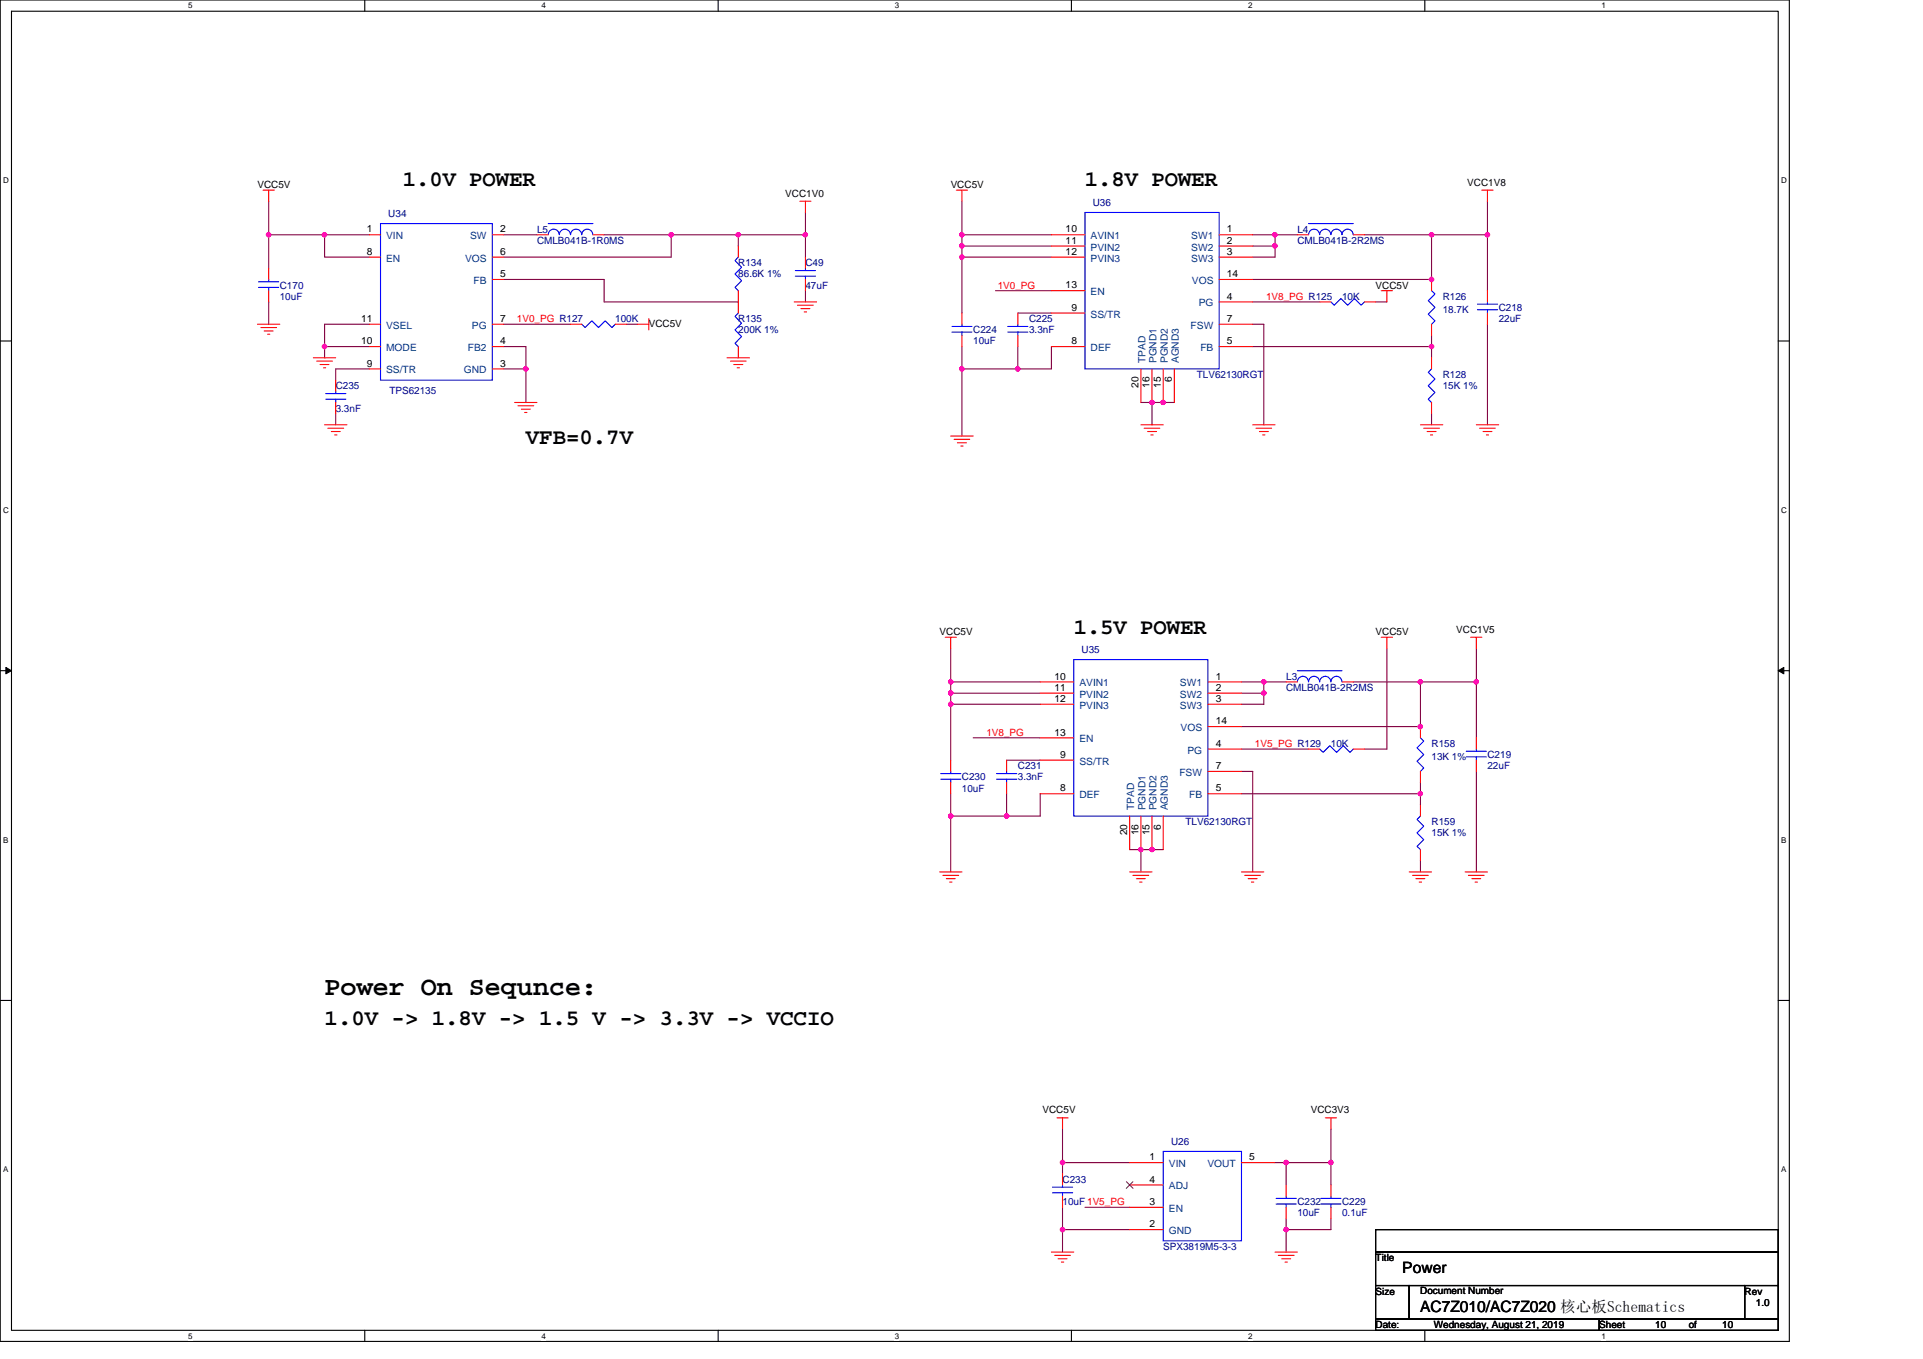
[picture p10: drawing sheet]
<svg xmlns="http://www.w3.org/2000/svg" width="297mm" height="210mm" viewBox="0 0 297 210" stroke-linecap="round" stroke-linejoin="round" font-family="sans-serif">
<path d="M0 0h276.4v207.3h-276.4zM1.8 1.7h272.9v203.8h-272.9z" fill="none" stroke="#000" stroke-width=".17"/>
<g fill="#fff">
<path d="M29.1 .2h.6v1.4h-.6z"/>
<path d="M29.1 205.7h.6v1.4h-.6z"/>
</g>
<path d="M56.3 0v1.7M56.3 205.5v1.8" fill="none" stroke="#000" stroke-width=".17"/>
<g fill="#fff">
<path d="M83.6 .2h.7v1.4h-.7z"/>
<path d="M83.6 205.7h.7v1.4h-.7z"/>
</g>
<path d="M110.9 0v1.7M110.9 205.5v1.8" fill="none" stroke="#000" stroke-width=".17"/>
<g fill="#fff">
<path d="M138.2 .2h.7v1.4h-.7z"/>
<path d="M138.2 205.7h.7v1.4h-.7z"/>
</g>
<path d="M165.5 0v1.7M165.5 205.5v1.8" fill="none" stroke="#000" stroke-width=".17"/>
<g fill="#fff">
<path d="M192.8 .2h.6v1.4h-.6z"/>
<path d="M192.8 205.7h.6v1.4h-.6z"/>
</g>
<path d="M220.1 0v1.7M220.1 205.5v1.8" fill="none" stroke="#000" stroke-width=".17"/>
<g fill="#fff">
<path d="M247.4 .2h.6v1.4h-.6z"/>
<path d="M247.4 205.7h.6v1.4h-.6z"/>
<path d="M.5 27.2h.8v1.4h-.8z"/>
<path d="M275.1 27.2h.9v1.4h-.9z"/>
<path d="M.5 78.1h.8v1.4h-.8z"/>
<path d="M275.1 78.1h.9v1.4h-.9z"/>
</g>
<path d="M0 52.7h1.8M274.7 52.7h1.7" fill="none" stroke="#000" stroke-width=".17"/>
<g fill="#fff">
<path d="M.5 129.1h.8v1.4h-.8z"/>
<path d="M275.1 129.1h.8v1.4h-.8z"/>
</g>
<path d="M0 103.6h1.8M274.7 103.6h1.7" fill="none" stroke="#000" stroke-width=".17"/>
<path d="M.9 103.1l.9 .5-.9 .5zM274.7 103.6l.8-.5v1z" fill="#000" stroke="#000" stroke-width=".15"/>
<g fill="#fff">
<path d="M.5 180h.8v1.4h-.8z"/>
<path d="M275.1 180h.8v1.4h-.8z"/>
</g>
<path d="M0 154.6h1.8M274.7 154.6h1.7M212.5 190h62.2v3.5h-62.2zM212.5 193.5h62.2v5.1h-62.2zM212.5 198.6h5.2v5.2h-5.2zM217.7 198.6h51.8v5.2h-51.8zM269.5 198.6h5.2v5.2h-5.2zM212.5 203.8h34.5v1.7h-34.5zM247 203.8h27.7v1.7h-27.7z" fill="none" stroke="#000" stroke-width=".17"/>
<g fill="none" stroke="#800040" stroke-width=".17">
<path d="M41.5 36.3h8.6M41.5 36.3v5.2M41.5 31.1v5.2M50.1 36.3h6.9M50.1 36.3v3.4h6.9M77.8 36.3h5.1M93.3 36.3h10.4M103.7 36.3h10.3M103.7 36.3v3.4h-25.9M114 36.3h10.4M114 36.3v1.7M124.4 32.8v3.5"/>
<path d="M124.4 36.3v3.4M148.6 31.1v5.2h13.8M148.6 39.7h13.8M148.6 38v1.7M148.6 36.3v1.7h13.8M148.6 39.7v8.7M193.5 38h3.5M193.5 36.3h3.5M197 36.3v1.7M197 36.3h3.4M197 38v1.7h-3.5M210.8 36.3h10.3"/>
<path d="M221.1 36.3v6.9h-27.6M221.1 36.3h8.7M229.8 36.3v8.6M229.8 31.1v5.2M41.5 46.7v3.4M50.1 53.6h6.9M50.1 53.6v1.7M57 57h-5.1v1.7M57 50.1h-6.9v3.5M77.8 50.1h10.3M77.8 53.6h3.4v3.4M77.8 57h3.4"/>
<path d="M77.8 43.2h15.5v3.5h20.7M81.2 57v5.2M96.8 50.1h1.7M124.4 44.9v1.8M148.6 53.6v3.4M148.6 57h8.6M148.6 57v10.4M153.8 44.9h8.6M157.2 53.6v3.4M157.2 48.4h5.2M162.4 53.6v3.4h-5.2M193.5 53.6h27.6"/>
<path d="M193.5 50.1h1.7v15.5M193.5 46.7h10.4M212.5 46.7h1.7M221.1 51.8v1.8M221.1 53.6v1.7M229.8 50.1v15.5M51.9 63.9v1.7M176.2 62.2h1.7M177.9 62.2v3.4M177.9 62.2h3.5M221.1 63.9v1.7M146.9 100.2v5.2h13.8"/>
<path d="M146.9 107.1h13.8M146.9 108.8h13.8M146.9 107.1v1.7M146.9 105.4v1.7M146.9 108.8v8.7M150.3 114h10.4M155.5 117.5h5.2M191.8 107.1h3.4M191.8 105.4h3.4M191.8 119.2h1.7v15.5M191.8 115.7h10.3M195.2 107.1v1.7h-3.4"/>
<path d="M195.2 105.4v1.7M195.2 105.4h3.5M209 105.4h10.4M214.2 100.2v15.5h-3.4M219.4 105.4v6.9h-27.6M219.4 105.4h8.6M228 119.2v15.5M228 105.4v8.6M228 100.2v5.2M146.9 126.1v8.6M146.9 122.6v3.5M146.9 126.1h8.6"/>
<path d="M155.5 122.6v3.5M160.7 122.6v3.5h-5.2M174.5 131.3h1.7M176.2 131.3v3.4M176.2 131.3h3.5M191.8 122.6h27.6M219.4 122.6v1.8M219.4 120.9v1.7M219.4 133v1.7M164.1 179.6v1.8M164.1 174.5v5.1M164.1 179.6h10.4"/>
<path d="M197 179.6h1.7M198.7 179.6h6.9M198.7 179.6v3.5M205.6 179.6v3.5M205.6 174.5v5.1M164.1 186.5v3.5M164.1 190v3.5M164.1 190h10.4M167.6 186.5h6.9M198.7 188.3v1.7M198.7 190v3.5M205.6 188.3v1.7h-6.9"/>
</g>
<g fill="#f0f" stroke="#f0f" stroke-width=".17">
<circle cx="164.1" cy="190" r=".34"/>
<circle cx="164.1" cy="179.6" r=".34"/>
<circle cx="198.7" cy="179.6" r=".34"/>
<circle cx="198.7" cy="190" r=".34"/>
<circle cx="205.6" cy="179.6" r=".34"/>
<circle cx="219.4" cy="112.3" r=".34"/>
<circle cx="155.5" cy="126.1" r=".34"/>
<circle cx="228" cy="105.4" r=".33"/>
<circle cx="219.4" cy="105.4" r=".33"/>
<circle cx="195.2" cy="105.4" r=".33"/>
<circle cx="219.4" cy="122.6" r=".33"/>
<circle cx="195.2" cy="107.1" r=".34"/>
<circle cx="146.9" cy="126.1" r=".34"/>
<circle cx="176.2" cy="131.3" r=".33"/>
<circle cx="146.9" cy="105.4" r=".33"/>
<circle cx="177.9" cy="131.3" r=".33"/>
<circle cx="146.9" cy="107.1" r=".34"/>
<circle cx="146.9" cy="108.8" r=".34"/>
<circle cx="221.1" cy="43.2" r=".34"/>
<circle cx="157.2" cy="57" r=".34"/>
<circle cx="148.6" cy="57" r=".34"/>
<circle cx="221.1" cy="36.3" r=".33"/>
<circle cx="196.9" cy="36.3" r=".33"/>
<circle cx="221.1" cy="53.5" r=".33"/>
<circle cx="196.9" cy="38" r=".34"/>
<circle cx="229.8" cy="36.3" r=".33"/>
<circle cx="179.7" cy="62.2" r=".33"/>
<circle cx="177.9" cy="62.2" r=".33"/>
<circle cx="148.6" cy="38" r=".34"/>
<circle cx="148.6" cy="36.3" r=".33"/>
<circle cx="148.6" cy="39.7" r=".34"/>
<circle cx="41.5" cy="36.3" r=".33"/>
<circle cx="50.1" cy="36.3" r=".33"/>
<circle cx="114" cy="36.3" r=".33"/>
<circle cx="103.7" cy="36.3" r=".33"/>
<circle cx="124.4" cy="36.3" r=".33"/>
<circle cx="50.1" cy="53.5" r=".33"/>
<circle cx="81.2" cy="57" r=".34"/>
</g>
<g fill="none" stroke="#f00" stroke-width=".17">
<path d="M40.6 29.4h1.8M41.5 29.4v1.7M57 36.3h1.8M57 39.7h1.8M76 39.7h1.8M76 36.3h1.8M82.9 36.3h1.8M91.6 36.3h1.7M114 38v1.7M123.5 31.1h1.8M124.4 31.1v1.7M124.4 39.7v1.8"/>
<path d="M147.7 29.4h1.8M148.6 29.4v1.7M162.4 36.3h5.2M162.4 38h5.2M162.4 39.7h5.2M188.3 36.3h5.2M188.3 38h5.2M188.3 39.7h5.2M200.4 36.3h1.7M209 36.3h1.8M228.9 29.4h1.7M229.8 29.4v1.7"/>
<path d="M39.8 50.1h3.4M40.3 50.6h2.4M40.8 51.1h1.4M41.3 51.6h.4M41.5 41.5v1.7M41.5 44.9v1.8M48.4 55.3h3.5M48.9 55.8h2.4M49.4 56.3h1.4M50 56.8h.3M51.9 58.7v1.8M57 50.1h1.8"/>
<path d="M57 53.6h1.8M57 57h1.8M76 57h1.8M76 50.1h1.8M76 43.2h1.8M76 53.6h1.8M88.1 50.1h1.8M95 50.1h1.8M98.5 50.1h1.7M100.2 49.2v1.8M112.3 55.3h3.5M112.8 55.8h2.4"/>
<path d="M113.3 56.3h1.4M113.9 56.8h.3M114 53.6v1.7M114 44.9v3.5M122.7 46.7h3.4M123.2 47.2h2.4M123.7 47.7h1.4M124.2 48.2h.4M124.4 43.2v1.7M148.6 48.4v1.7M148.6 51.8v1.8M157.2 48.4v1.7"/>
<path d="M157.2 51.8v1.8M162.4 44.9h5.2M162.4 48.4h5.2M162.4 53.6h5.2M176.2 57v5.2M177.9 57v5.2M179.7 57v5.2M181.4 57v5.2M188.3 43.2h5.2M188.3 46.7h5.2M188.3 50.1h5.2M188.3 53.6h5.2"/>
<path d="M203.9 46.7h1.7M210.8 46.7h1.7M213.4 44.9h1.7M214.2 44.9v1.8M221.1 43.2v1.7M221.1 50.1v1.7M221.1 55.3v1.7M229.8 44.9v1.8M229.8 48.4v1.7M50.1 65.6h3.5M50.6 66.2h2.5M51.2 66.7h1.4"/>
<path d="M51.7 67.2h.3M51.9 62.2v1.7M79.5 62.2h3.4M80 62.7h2.4M80.5 63.2h1.4M81 63.7h.4M146.9 67.4h3.4M147.4 67.9h2.4M147.9 68.4h1.4M148.4 68.9h.4M176.2 65.6h3.5M176.7 66.2h2.5"/>
<path d="M177.3 66.7h1.3M177.8 67.2h.3M193.5 65.6h3.5M194 66.2h2.4M194.5 66.7h1.4M195 67.2h.4M219.4 65.6h3.5M219.9 66.2h2.4M220.4 66.7h1.4M221 67.2h.3M221.1 62.2v1.7M228 65.6h3.5"/>
<path d="M228.6 66.2h2.4M229.1 66.7h1.4M229.6 67.2h.3M146 98.5h1.7M146.9 98.5v1.7M213.4 98.5h1.7M214.2 98.5v1.7M227.2 98.5h1.7M228 98.5v1.7M146.9 117.5v1.7M155.5 117.5v1.7M160.7 105.4h5.2"/>
<path d="M160.7 107.1h5.2M160.7 108.8h5.2M160.7 114h5.2M160.7 117.5h5.2M186.6 105.4h5.2M186.6 107.1h5.2M186.6 108.8h5.2M186.6 112.3h5.2M186.6 115.7h5.2M186.6 119.2h5.2M198.7 105.4h1.7M202.1 115.7h1.8"/>
<path d="M207.3 105.4h1.7M209 115.7h1.8M219.4 112.3v1.7M219.4 119.2v1.7M228 114v1.7M228 117.5v1.7M145.1 134.7h3.5M145.6 135.3h2.5M146.2 135.8h1.3M146.7 136.3h.3M146.9 120.9v1.7M155.5 120.9v1.7"/>
<path d="M160.7 122.6h5.2M174.5 134.7h3.4M174.5 126.1v5.2M175 135.3h2.4M175.5 135.8h1.4M176 136.3h.4M176.2 126.1v5.2M177.9 126.1v5.2M179.7 126.1v5.2M186.6 122.6h5.2M191.8 134.7h3.4M192.3 135.3h2.4"/>
<path d="M192.8 135.8h1.4M193.3 136.3h.4M217.7 134.7h3.4M218.2 135.3h2.4M218.7 135.8h1.4M219.2 136.3h.4M219.4 131.3v1.7M219.4 124.4v1.7M226.3 134.7h3.5M226.8 135.3h2.5M227.3 135.8h1.4M227.9 136.3h.3"/>
<path d="M163.3 172.7h1.7M164.1 172.7v1.8M174.5 179.6h5.2M191.8 179.6h5.2M204.7 172.7h1.8M205.6 172.7v1.8M162.4 193.5h3.5M162.9 194h2.5M163.4 194.5h1.4M164 195h.3M164.1 181.4v1.7M164.1 184.8v1.7"/>
<path d="M174.5 183.1h5.2M174.5 186.5h5.2M174.5 190h5.2M197 193.5h3.4M197.5 194h2.4M198 194.5h1.4M198.5 195h.4M198.7 183.1v1.7M198.7 186.5v1.8M205.6 183.1v1.7M205.6 186.5v1.8"/>
</g>
<g fill="none" stroke="#00f" stroke-width=".17">
<path d="M58.8 34.5h17.2v24.2h-17.2zM84.7 34.5h6.9M84.7 36.3a.85 .85 0 0 1 .8-.9 .85 .85 0 0 1 .9 .9 .87 .87 0 0 1 .8-.9 .87 .87 0 0 1 .9 .9 .87 .87 0 0 1 .9-.9 .87 .87 0 0 1 .8 .9 .86 .86 0 0 1 .9-.9 .86 .86 0 0 1 .9 .9M114 39.7l-.5 .6 1.1 1-1.1 1 1.1 1.1-1.1 1 .5 .5M167.6 32.8h20.7v24.2h-20.7zM202.1 36.3a.85 .85 0 0 1 .9-.9 .85 .85 0 0 1 .8 .9M202.1 34.5h6.9M203.9 36.3a.86 .86 0 0 1 .8-.9 .86 .86 0 0 1 .9 .9M205.6 36.3a.85 .85 0 0 1 .8-.9 .85 .85 0 0 1 .9 .9 .87 .87 0 0 1 .8-.9 .87 .87 0 0 1 .9 .9M39.9 44.4h3.1M39.9 43.5h3.1M41.5 43.2v.3"/>
<path d="M41.5 44.4v.5M89.9 50.1l.5 .5 1-1 1.1 1 1-1 1 1 .5-.5M114 48.4l-.5 .5 1.1 1-1.1 1.1 1.1 1-1.1 1 .5 .6M122.8 42.7h3.2M122.8 41.8h3.2M124.4 41.5v.3M124.4 42.7v.5M147 51.3h3.1M147 50.4h3.1M148.6 50.1v.3M148.6 51.3v.5M155.7 51.3h3.1"/>
<path d="M155.7 50.4h3.1M157.2 50.1v.3M157.2 51.3v.5M205.6 46.7l.5 .5 1-1.1 1.1 1.1 1-1.1 1 1.1 .6-.5M221.1 44.9l.6 .5-1.1 1.1 1.1 1-1.1 1 1.1 1.1-.6 .5M221.1 57l-.5 .5 1.1 1.1-1.1 1 1.1 1-1.1 1.1 .5 .5M228.2 47.9h3.1M228.2 47h3.1M229.8 46.7v.3M229.8 47.9v.5M50.3 61.7h3.1M50.3 60.8h3.1"/>
<path d="M51.9 60.5v.3M51.9 61.7v.5M145.3 119.5h3.1M146.9 119.2v.3M153.9 119.5h3.2M155.5 119.2v.3M165.9 101.9h20.7v24.2h-20.7zM200.4 103.6h6.9M203.8 105.3a.86 .86 0 0 0-.8-.8 .86 .86 0 0 0-.9 .8 .86 .86 0 0 0-.8-.8 .86 .86 0 0 0-.9 .8M203.9 115.7l.5 .5 1-1 1.1 1 1-1 1 1 .5-.5M205.6 105.3a.86 .86 0 0 0-.9-.8 .86 .86 0 0 0-.8 .8M207.3 105.3a.85 .85 0 0 0-.9-.8 .85 .85 0 0 0-.8 .8"/>
<path d="M219.4 114l.5 .5-1 1 1 1.1-1 1 1 1.1-.5 .5M226.5 116.9h3.1M226.5 116.1h3.1M228 115.7v.4M228 116.9v.6M145.3 120.4h3.1M146.9 120.4v.5M153.9 120.4h3.2M155.5 120.4v.5M219.4 126.1l-.5 .5 1 1.1-1 1 1 1-1 1.1 .5 .5M179.7 177.9h12.1v13.8h-12.1zM162.6 184.3h3.1"/>
<path d="M162.6 183.4h3.1M164.1 183.1v.3M164.1 184.3v.5M197.1 186h3.1M197.1 185.2h3.1M198.7 184.8v.4M198.7 186v.5M204 186h3.1M204 185.2h3.1M205.6 184.8v.4M205.6 186v.5"/>
</g>
<path d="M174 182.6l1 1M175 182.6l-1 1" fill="none" stroke="#804000" stroke-width=".15"/>
<text font-size="4.1" x="50.1" y="153.8">Power On Sequnce:</text>
<g font-size="3.5">
<text x="62.2" y="28.8">1.0V POWER</text>
<text x="167.6" y="28.8">1.8V POWER</text>
<text x="81.2" y="68.5">VFB=0.7V</text>
<text x="165.9" y="97.9">1.5V POWER</text>
<text x="50.1" y="158.3">1.0V -&gt; 1.8V -&gt; 1.5 V -&gt; 3.3V -&gt; VCCIO</text>
</g>
<g font-size="2.4">
<text x="216.6" y="196.7">Power</text>
<text x="219.4" y="202.7">AC7Z010</text>
<text x="219.4" y="202.7">AC7Z010/AC7</text>
<text x="225.5" y="202.7">010/AC7Z020 核心板Schematics</text>
</g>
<g font-size="1.5">
<text x="39.8" y="29">VCC5V</text>
<text x="146.9" y="29">VCC5V</text>
<text x="226.6" y="28.7">VCC1V8</text>
<text x="56.7" y="35.9">1</text>
<text x="77.3" y="35.9">2</text>
<text x="121.3" y="30.4">VCC1V0</text>
<text x="164.6" y="35.9">10</text>
<text x="189.5" y="35.9">1</text>
<text x="56.7" y="39.4">8</text>
<text x="77.3" y="39.4">6</text>
<text x="164.6" y="37.7">11</text>
<text x="164.6" y="39.4">12</text>
<text x="189.5" y="37.7">2</text>
<text x="189.5" y="39.4">3</text>
<text x="77.3" y="42.8">5</text>
<text x="164.6" y="44.6">13</text>
<text x="189.5" y="42.8">14</text>
<text x="189.5" y="46.3">4</text>
<text x="212.5" y="44.6">VCC5V</text>
<text x="55.8" y="49.7">11</text>
<text x="55.8" y="53.2">10</text>
<text x="77.3" y="53.2">4</text>
<text x="77.3" y="49.7">7</text>
<text x="100.2" y="50.5">VCC5V</text>
<text x="165.5" y="48">9</text>
<text x="165.5" y="53.2">8</text>
<text x="189.5" y="53.2">5</text>
<text x="189.5" y="49.7">7</text>
<text x="56.7" y="56.6">9</text>
<text x="77.3" y="56.6">3</text>
<text x="175.9" y="60" transform="rotate(-90 175.9 60)">20</text>
<text x="177.6" y="60" transform="rotate(-90 177.6 60)">16</text>
<text x="179.3" y="60" transform="rotate(-90 179.3 60)">15</text>
<text x="181" y="59.1" transform="rotate(-90 181 59.1)">6</text>
<text x="145.1" y="98.1">VCC5V</text>
<text x="212.5" y="98.1">VCC5V</text>
<text x="224.9" y="97.8">VCC1V5</text>
<text x="162.9" y="105">10</text>
<text x="162.9" y="106.7">11</text>
<text x="187.8" y="105">1</text>
<text x="187.8" y="106.7">2</text>
<text x="162.9" y="108.5">12</text>
<text x="162.9" y="113.6">13</text>
<text x="187.8" y="111.9">14</text>
<text x="187.8" y="108.5">3</text>
<text x="163.8" y="117.1">9</text>
<text x="187.8" y="118.8">7</text>
<text x="187.8" y="115.4">4</text>
<text x="163.8" y="122.3">8</text>
<text x="187.8" y="122.3">5</text>
<text x="174.1" y="129.1" transform="rotate(-90 174.1 129.1)">20</text>
<text x="175.9" y="129.1" transform="rotate(-90 175.9 129.1)">16</text>
<text x="177.6" y="129.1" transform="rotate(-90 177.6 129.1)">15</text>
<text x="179.3" y="128.2" transform="rotate(-90 179.3 128.2)">6</text>
<text x="161" y="172">VCC5V</text>
<text x="202.5" y="172">VCC3V3</text>
<text x="177.6" y="179.3">1</text>
<text x="193" y="179.3">5</text>
<text x="177.6" y="182.7">4</text>
<text x="177.6" y="186.2">3</text>
<text x="177.6" y="189.6">2</text>
<text x="212.5" y="194.9">Title</text>
<text x="212.5" y="200">Size</text>
<text x="219.4" y="200">Document Number</text>
<text x="269.5" y="200">Rev</text>
<text x="271.2" y="201.8">1.0</text>
<text x="212.5" y="205.2">Date:</text>
<text x="221.5" y="205.2">Wednesday, August 21, 2019</text>
<text x="247" y="205.2">Sheet</text>
<text x="255.7" y="205.2">10</text>
<text x="260.9" y="205.2">of</text>
<text x="266" y="205.2">10</text>
</g>
<g font-size="1.5" fill="#000080">
<text x="60" y="33.5">U34</text>
<text x="82.9" y="35.9">L5</text>
<text x="168.8" y="31.8">U36</text>
<text x="200.4" y="35.9">L4</text>
<text x="82.9" y="37.7">CMLB041B-1R0MS</text>
<text x="114" y="41.1">R134</text>
<text x="124.4" y="41.1">C49</text>
<text x="200.4" y="37.7">CMLB041B-2R2MS</text>
<text x="43.2" y="44.6">C170</text>
<text x="43.2" y="46.3">10uF</text>
<text x="114" y="42.9">86.6K 1%</text>
<text x="124.4" y="44.6">47uF</text>
<text x="207.3" y="46.3">10K</text>
<text x="222.9" y="46.3">R126</text>
<text x="95" y="49.8">100K</text>
<text x="114" y="49.8">R135</text>
<text x="114" y="51.5">200K 1%</text>
<text x="150.3" y="51.5">C224</text>
<text x="150.3" y="53.2">10uF</text>
<text x="159" y="49.8">C225</text>
<text x="159" y="51.5">3.3nF</text>
<text x="222.9" y="48.4">18.7K</text>
<text x="231.5" y="48">C218</text>
<text x="231.5" y="49.8">22uF</text>
<text x="184.9" y="58.4">TLV62130RGT</text>
<text x="222.9" y="58.4">R128</text>
<text x="51.9" y="60.1">C235</text>
<text x="51.9" y="63.6">3.3nF</text>
<text x="60.2" y="60.8">TPS62135</text>
<text x="222.9" y="60.1">15K 1%</text>
<text x="167.1" y="100.9">U35</text>
<text x="198.7" y="105">L3</text>
<text x="198.7" y="106.8">CMLB041B-2R2MS</text>
<text x="157.2" y="118.9">C231</text>
<text x="205.6" y="115.4">10K</text>
<text x="221.1" y="115.4">R158</text>
<text x="221.1" y="117.5">13K 1%</text>
<text x="229.8" y="117.1">C219</text>
<text x="229.8" y="118.9">22uF</text>
<text x="148.6" y="120.6">C230</text>
<text x="148.6" y="122.3">10uF</text>
<text x="157.2" y="120.6">3.3nF</text>
<text x="183.1" y="127.5">TLV62130RGT</text>
<text x="221.1" y="127.5">R159</text>
<text x="221.1" y="129.2">15K 1%</text>
<text x="180.9" y="176.9">U26</text>
<text x="164.1" y="182.8">C233</text>
<text x="164.1" y="186.2">10uF 1V5_PG</text>
<text x="200.4" y="186.2">C232</text>
<text x="200.4" y="187.9">10uF</text>
<text x="207.3" y="186.2">C229</text>
<text x="207.3" y="187.9">0.1uF</text>
<text x="179.7" y="193.1">SPX3819M5-3-3</text>
</g>
<g font-size="1.5" fill="#004080">
<text x="59.6" y="37">VIN</text>
<text x="59.6" y="40.4">EN</text>
<text x="71.8" y="40.4">VOS</text>
<text x="72.6" y="37">SW</text>
<text x="168.5" y="37">AVIN1</text>
<text x="168.5" y="38.7">PVIN2</text>
<text x="168.5" y="40.4">PVIN3</text>
<text x="184" y="37">SW1</text>
<text x="184" y="38.7">SW2</text>
<text x="184" y="40.4">SW3</text>
<text x="73.1" y="43.9">FB</text>
<text x="168.5" y="45.6">EN</text>
<text x="184.1" y="43.9">VOS</text>
<text x="185.2" y="47.3">PG</text>
<text x="59.6" y="50.8">VSEL</text>
<text x="72.9" y="50.8">PG</text>
<text x="168.5" y="49.1">SS/TR</text>
<text x="183.9" y="50.8">FSW</text>
<text x="59.6" y="54.3">MODE</text>
<text x="59.6" y="57.7">SS/TR</text>
<text x="71.7" y="57.7">GND</text>
<text x="72.3" y="54.3">FB2</text>
<text x="168.5" y="54.3">DEF</text>
<text x="176.9" y="56.1" transform="rotate(-90 176.9 56.1)">TPAD</text>
<text x="178.7" y="56.1" transform="rotate(-90 178.7 56.1)">PGND1</text>
<text x="180.4" y="56.1" transform="rotate(-90 180.4 56.1)">PGND2</text>
<text x="182.1" y="56.1" transform="rotate(-90 182.1 56.1)">AGND3</text>
<text x="185.4" y="54.3">FB</text>
<text x="166.7" y="106.1">AVIN1</text>
<text x="166.7" y="107.8">PVIN2</text>
<text x="182.3" y="106.1">SW1</text>
<text x="182.3" y="107.8">SW2</text>
<text x="166.7" y="109.5">PVIN3</text>
<text x="182.3" y="109.5">SW3</text>
<text x="182.4" y="113">VOS</text>
<text x="166.7" y="114.7">EN</text>
<text x="166.7" y="118.2">SS/TR</text>
<text x="182.2" y="119.9">FSW</text>
<text x="183.4" y="116.4">PG</text>
<text x="166.7" y="123.3">DEF</text>
<text x="175.2" y="125.2" transform="rotate(-90 175.2 125.2)">TPAD</text>
<text x="176.9" y="125.2" transform="rotate(-90 176.9 125.2)">PGND1</text>
<text x="178.7" y="125.2" transform="rotate(-90 178.7 125.2)">PGND2</text>
<text x="180.4" y="125.2" transform="rotate(-90 180.4 125.2)">AGND3</text>
<text x="183.7" y="123.3">FB</text>
<text x="180.5" y="180.3">VIN</text>
<text x="180.5" y="183.8">ADJ</text>
<text x="186.5" y="180.3">VOUT</text>
<text x="180.5" y="187.2">EN</text>
<text x="180.5" y="190.7">GND</text>
</g>
<g font-size="1.5" fill="#f00">
<text x="154.1" y="44.6">1V0_PG</text>
<text x="195.6" y="46.3">1V8_PG R125</text>
<text x="79.8" y="49.8">1V0_PG R127</text>
<text x="152.4" y="113.7">1V8_PG</text>
<text x="193.8" y="115.4">1V5_PG R129</text>
</g>
<g font-size="1.2">
<text x="29.1" y="1.3">5</text>
<text x="83.6" y="1.3">4</text>
<text x="138.2" y="1.3">3</text>
<text x="192.8" y="1.3">2</text>
<text x="247.4" y="1.3">1</text>
<text x=".5" y="28.3">D</text>
<text x="275.1" y="28.3">D</text>
<text x=".5" y="79.2">C</text>
<text x="275.1" y="79.2">C</text>
<text x=".5" y="130.2">B</text>
<text x="275.1" y="130.2">B</text>
<text x=".5" y="181.1">A</text>
<text x="275.1" y="181.1">A</text>
<text x="29.1" y="206.8">5</text>
<text x="83.6" y="206.8">4</text>
<text x="138.2" y="206.8">3</text>
<text x="192.8" y="206.8">2</text>
<text x="247.4" y="206.8">1</text>
</g>
</svg>
